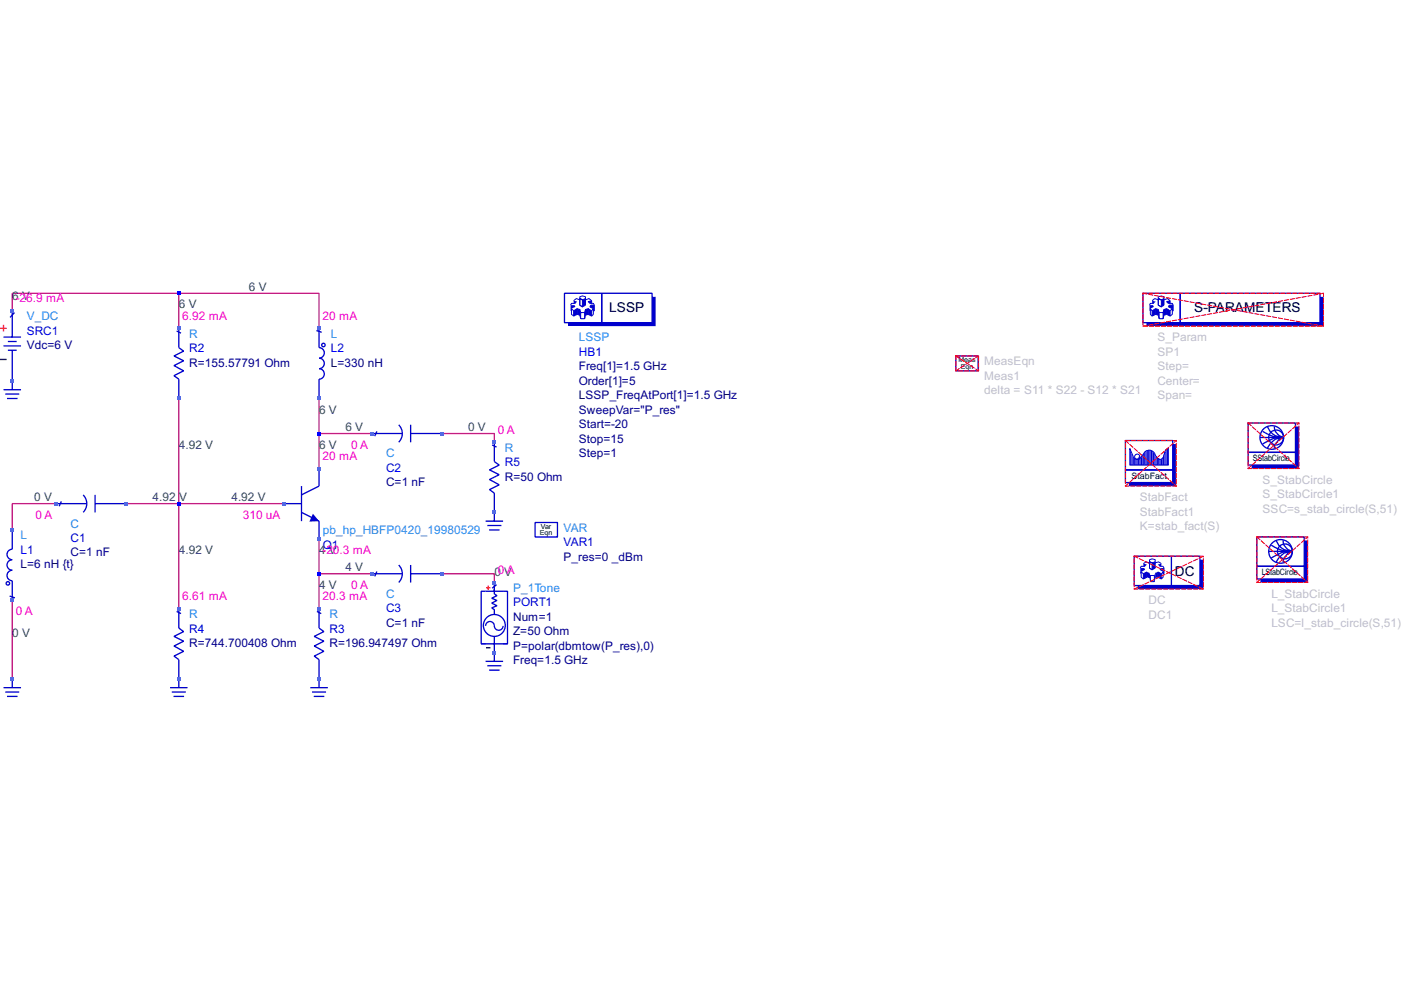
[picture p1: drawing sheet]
<svg xmlns="http://www.w3.org/2000/svg" width="297mm" height="210mm" viewBox="0 0 297 210" stroke-linecap="round" stroke-linejoin="round" font-family="sans-serif">
<g fill="none" stroke="#c71585" stroke-width=".28">
<path d="M37.9 62.2h29.7v7.4M37.9 62.2h-35.3v3.7M37.9 62.2v7.4M37.9 84.5v44.6M67.6 84.5v14.8M67.6 91.9h11.2M93.7 91.9h11.1v1.9M11.9 106.8h-9.3v5.6M26.8 106.8h33.4M67.6 114.2v14.9M2.6 127.2v16.7M67.6 121.6h11.2"/>
<path d="M93.7 121.6h11.1v1.9"/>
</g>
<path d="M0 76.2h1.4" fill="none" stroke="#000" stroke-width=".28"/>
<g fill="none" stroke="#0000cd" stroke-width=".28">
<path d="M.7 73.3h3.8M.7 71.5h3.8M1.7 74.3h1.8M1.7 72.4h1.8M2.6 65.9v5.6M2.6 74.3v8.3M3.1 66.3l-1 1M37.4 70.2l1 .4M37.9 69.6v4.1l1 .8-2 1 2 1-2 1 2 1.1-2 1.1 1 .7v4.1M67.1 70.1l1.1 .4M67.6 69.6v4.1a1.11 1.11 0 0 1 1.2 1.1 1.11 1.11 0 0 1-1.2 1.1 1.11 1.11 0 0 1 1.2 1.2 1.11 1.11 0 0 1-1.2 1.1 1.11 1.11 0 0 1 1.2 1.1 1.11 1.11 0 0 1-1.2 1.1v4.1M.7 82.6h3.8"/>
<path d="M1.1 83.6h3M1.5 84.5h2.2M67.6 99.3v3.8l-3.7 1.8M2.6 112.4v4a1.11 1.11 0 0 0-1.1 1.2 1.11 1.11 0 0 0 1.1 1.1 1.11 1.11 0 0 0-1.1 1.1 1.11 1.11 0 0 0 1.1 1.1 1.11 1.11 0 0 0-1.1 1.1 1.11 1.11 0 0 0 1.1 1.1v4.1M60.2 106.8h3.7M63.9 108.6l3.7 1.9v3.7M63.9 103.1v7.4M2 126.4l1.2 .4M37.4 129.6l1 .5M37.9 129.1v4.1l1 .7-2 1 2 1.1-2 1 2 1.1-2 1 1 .8v5.9M67.2 129.6l.9 .5M67.6 129.1v4.1l1.1 .7-2.1 1 2.1 1.1-2.1 1 2.1 1.1-2.1 1 1 .8v5.9"/>
<path d="M.7 145.8h3.8M1.1 146.7h3M1.5 147.7h2.2M2.6 143.9v1.9M36.1 145.8h3.7M36.4 146.7h3M36.8 147.7h2.2M65.8 145.8h3.7M66.2 146.7h2.9M66.5 147.7h2.3"/>
<circle cx="68.6" cy="73.2" r=".37"/>
<circle cx="1.7" cy="123.7" r=".37"/>
</g>
<path d="M0 69.6h1.4M.7 68.9v1.4" fill="none" stroke="#ff4500" stroke-width=".28"/>
<path d="M66.3 108.9l1.3 1.6-2 .1z" fill="#0000cd"/>
<g fill="none" stroke="#0000cd" stroke-width=".28">
<path d="M78.8 91.9h6.5M79.9 91.5l-.5 1M84.5 90.1a2.6 2.6 0 0 1 0 3.7M87.1 90.1v3.7M87.2 91.9h6.5M11.9 106.8h6.5M13 106.3l-.5 1M17.6 104.9a2.6 2.6 0 0 1 0 3.7M20.2 104.9v3.7M20.3 106.8h6.5M84.5 119.8a2.6 2.6 0 0 1 0 3.7M87.1 119.8v3.7"/>
<path d="M103 110.5h3.7M103.3 111.4h3M103.7 112.4h2.2M104.8 108.6v1.9M240.5 117.9h7.9v6.3h-7.9zM248.4 117.9h6v6.3h-6M78.8 121.6h6.5M79.9 121.2l-.5 1M87.2 121.6h6.5M104.8 138.4v1.8M103 140.2h3.7M103.3 141.2h3"/>
<path d="M103.7 142.1h2.2"/>
</g>
<path d="M243.7 118.7l.6-.2 .6 .2v.4l-.6 .2-.6-.2zM243.7 119.1v1.3l.6 .4 .6-.4v-1.3M243.7 119.3l-.7-.2-.6 .4M244.9 119.3l.8-.2 .5 .4M242.4 121.6l.8-.3v1.1l-.8 .4zM242.4 121.6l-.4-.3v1.1l.4 .4M242.8 120.1h-.8l-.2 .3M243.9 122h.8v1.3h-.8zM245.5 121.3l.7 .3v1.2l-.7-.4zM245.9 120.1h.7l.2 .3v1.2h-.2M246.2 121.6l.4-.3v1.1l-.4 .4" fill="none" stroke="#0000cd" stroke-width=".21"/>
<g fill="#0000cd">
<path d="M241.2 124.2h13.2v-5.5h.7v6.2h-13.9z"/>
<path d="M244.3 119.3l.6-.2v1.3l-.6 .4z"/>
</g>
<path d="M243.7 119.1l.6 .2v1.5l-.6-.4zM243.7 119.1l.6 .2" fill="none" stroke="#0000cd" stroke-width=".21"/>
<g fill="#0000cd">
<path d="M244.9 121.5v1.1l-.2 .7v-1.3z"/>
<path d="M242.4 121.6l.8-.3v1.1l-.8 .4z"/>
<path d="M244.9 121.5l.6-.2v1.1l-.6 .2z"/>
<path d="M245.5 121.3l.7 .3v1.2l-.7-.4z"/>
<path d="M246 120.4h.8v1.2h-.2v-.3l-.7-.5z"/>
<path d="M245.5 119.7l.7-.2v.6h-.3z"/>
<path d="M243.2 121.3l.5 .2 .2 .5v1.3l-.2-.7-.5-.2z"/>
<path d="M242.4 119.5l.8 .2-.4 .4h-.4z"/>
<path d="M241.8 120.4h.8l.2 .4-.8 .5v.3h-.2z"/>
</g>
<path d="M242.3 62.2h7.9v6.2h-7.9zM250.2 62.2h29.7v6.2h-29.7z" fill="none" stroke="#0000cd" stroke-width=".28"/>
<g fill="none" stroke="#0000cd" stroke-width=".21">
<path d="M244.3 65.9l.7-.5v1.2l-.7 .4zM244.3 65.9l-.4-.5v1.2l.4 .4M244.6 64.3h-.7l-.2 .4M245 65.4l.6 .2v1.2l-.6-.2M245.6 62.9l.6-.2 .6 .2v.4l-.6 .3-.6-.3zM245.6 63.3v1.4l.6 .4 .6-.4v-1.4M245.6 63.6l-.8-.3-.5 .5M245.6 66.8l.2 .8M245.6 65.6l.2 .7M245.8 67.6h.8M245.8 66.3v1.3M245.8 66.3h.8"/>
<path d="M246.6 66.3v1.3M246.8 63.6l.7-.3 .6 .5M246.8 66.8l-.2 .8M246.8 65.6l-.2 .7M247.3 65.4l.8 .5v1.1l-.8-.4zM247.3 65.4l-.5 .2v1.2l.5-.2M248.1 64.3v-.5l-.8 .2 .4 .3h.9l.1 .4M248.1 65.9l.5-.5v1.2l-.5 .4M248.7 64.7v1.2h-.1M248.7 64.7h-.8l-.2 .4 .9 .3"/>
</g>
<g fill="#0000cd">
<path d="M243.1 68.4h36.8v-5.5h.7v6.3h-37.5z"/>
<path d="M246.2 63.6l.6-.3v1.4l-.6 .4z"/>
</g>
<path d="M245.6 63.3l.6 .3v1.5l-.6-.4zM245.6 63.3l.6 .3" fill="none" stroke="#0000cd" stroke-width=".21"/>
<g fill="#0000cd">
<path d="M246.8 65.6v1.2l-.2 .8v-1.3z"/>
<path d="M244.3 65.9l.7-.5v1.2l-.7 .4z"/>
<path d="M246.8 65.6l.5-.2v1.2l-.5 .2z"/>
<path d="M247.3 65.4l.8 .5v1.1l-.8-.4z"/>
<path d="M247.9 64.7h.8v1.2h-.1v-.5l-.9-.3z"/>
<path d="M247.3 64l.8-.2v.5h-.4z"/>
<path d="M245 65.4l.6 .2 .2 .7v1.3l-.2-.8-.6-.2z"/>
<path d="M244.3 63.8l.7 .2-.4 .3h-.3z"/>
<path d="M243.7 64.7h.8l.1 .4-.7 .3v.5h-.2z"/>
</g>
<g fill="none" stroke="#0000cd" stroke-width=".21">
<path d="M239.5 95.1l.8 1.8a1.08 1.08 0 0 0 1.3 .4l.3-.2 .9-1.4a1.42 1.42 0 0 1 2.2 1l.3 .4 .3 .1a.68 .68 0 0 0 1-.1l.6-1.7 .5-.3v3.5h-8.2zM239.7 95.7v2.9M240 96.3v2.3M240.3 96.9v1.7M240.6 97.2v1.4M240.8 97.4v1.2M241.1 97.5v1.1M241.4 97.4v1.2M241.7 97.2v1.4M242 97v1.6M242.1 96.7v1.9M242.4 96.3v2.3"/>
<path d="M242.7 95.9v2.7M243 95.6v3M243.3 95.5v3.1M243.5 95.4v3.2M243.8 95.4v3.2M244.1 95.5v3.1M244.3 95.6v3M244.6 95.9v2.7M244.8 96.3v2.3M245.1 96.8v1.8M245.4 97.1v1.5M245.7 97.3v1.3"/>
<path d="M245.9 97.4v1.2M246.2 97.4v1.2M246.4 97.2v1.4M246.7 96.7v1.9M247 95.8v2.8M247.2 95.4v3.2M247.5 95.2v3.4"/>
<circle cx="241.1" cy="96.8" r=".56"/>
</g>
<path d="M238.6 93.4h10v6.2h-10zM238.6 99.6h10v2.7h-10z" fill="none" stroke="#0000cd" stroke-width=".28"/>
<g fill="#0000cd">
<path d="M240.7 97.3a.79 .79 0 0 0 .9-.7v.6l-.3 .2z"/>
<path d="M239.4 102.3h9.2v-8.2h.8v9h-10z"/>
</g>
<g fill="none" stroke="#0000cd" stroke-width=".28">
<path d="M266.5 113.8h10v6.3h-10zM269 116.9h5M269.5 115.6a7.6 7.6 0 0 0 4.5 1.3M270.6 114.6a3.4 3.4 0 0 0 3.4 2.3M272.1 114.6a2.21 2.21 0 0 0 1.9 2.3M274 116.9a2.74 2.74 0 0 0-1.9 2.3M274 116.9a3.8 3.8 0 0 0-3.4 2.3M274 116.9l-2.1 .2-2.4 1.2M266.5 120.1h10v2.7h-10z"/>
<circle cx="271.5" cy="116.9" r="2.51"/>
<circle cx="272.4" cy="116.9" r="1.58"/>
</g>
<path d="M267.2 122.8h9.3v-8.2h.8v8.9h-10.1z" fill="#0000cd"/>
<g fill="none" stroke="#0000cd" stroke-width=".28">
<path d="M264.6 95.9h10.1v2.7h-10.1zM264.6 89.7h10.1v6.2h-10.1zM267.1 92.8h5.1M267.7 91.5a7.6 7.6 0 0 0 4.5 1.3M268.7 90.4a3.4 3.4 0 0 0 3.5 2.4M270.2 90.4a2.21 2.21 0 0 0 2 2.4M272.2 92.8a2.74 2.74 0 0 0-2 2.3M272.2 92.8a3.8 3.8 0 0 0-3.5 2.3M272.2 92.8l-2.2 .1-2.3 1.2"/>
<circle cx="269.6" cy="92.8" r="2.51"/>
<circle cx="270.6" cy="92.8" r="1.58"/>
</g>
<path d="M265.4 98.6h9.3v-8.2h.7v8.9h-10z" fill="#0000cd"/>
<g fill="none" stroke="#0000cd" stroke-width=".28">
<path d="M202.7 75.5h4.7v3.1h-4.7zM104.3 94.3l1 .5M104.8 93.8v4.1l1 .7-2 1 2 1-2 1.1 2 1.1-2 1 1 .8v4M113.5 110.8h4.7v3h-4.7zM102 136.5h5.6M103 136.5h-1v-11.1h5.6v11.1h-.9M103 132.7a.93 .93 0 0 1 .9-.9 .93 .93 0 0 1 .9 .9 .93 .93 0 0 0 .9 .9 .93 .93 0 0 0 1-.9M104.8 124.9v1l.6 .4-1.1 .5 1.1 .5-1.1 .6 1.1 .5-1.1 .5 .5 .4v1M104.8 123.5v1.9M104.8 134.9v3.5M105.3 124l-1 .7"/>
<circle cx="104.8" cy="132.6" r="2.32"/>
</g>
<path d="M207.4 75.7v2.9" fill="none" stroke="#0000cd" stroke-width=".21"/>
<path d="M103 137.3h1" fill="none" stroke="#000" stroke-width=".28"/>
<path d="M103 124.6h1M103.5 124.2v.9" fill="none" stroke="#ff4500" stroke-width=".28"/>
<path d="M113.5 113.8h4.7l.1-2.9v3z" fill="#0000cd"/>
<path d="M119.7 62.2h7.9v6.2h-7.9zM127.6 62.2h10.7v6.2h-10.7z" fill="none" stroke="#0000cd" stroke-width=".28"/>
<g fill="none" stroke="#0000cd" stroke-width=".21">
<path d="M121.6 65.9l.8-.5v1.2l-.8 .4zM121.6 65.9l-.4-.5v1.2l.4 .4M122 64.3h-.8l-.2 .4M122.4 65.4l.5 .2v1.2l-.5-.2M122.9 62.9l.6-.2 .6 .2v.4l-.6 .3-.6-.3zM122.9 63.3v1.4l.6 .4 .6-.4v-1.4M122.9 63.6l-.7-.3-.6 .5M122.9 66.8l.2 .8M122.9 65.6l.2 .7M123.1 67.6h.9M123.1 66.3v1.3M123.1 66.3h.9"/>
<path d="M124 66.3v1.3M124.1 63.6l.8-.3 .5 .5M124.1 66.8l-.1 .8M124.1 65.6l-.1 .7M124.7 65.4l.7 .5v1.1l-.7-.4zM124.7 65.4l-.6 .2v1.2l.6-.2M125.4 64.3v-.5l-.7 .2 .4 .3h.7l.2 .4M125.4 65.9l.4-.5v1.2l-.4 .4M126 64.7v1.2h-.2M126 64.7h-.7l-.2 .4 .7 .3"/>
</g>
<g fill="#0000cd">
<path d="M120.4 68.4h4.7v.8h-4.7z"/>
<path d="M125.1 68.4h13.2v-5.5h.7v6.3h-13.9z"/>
<path d="M123.5 63.6l.6-.3v1.4l-.6 .4z"/>
</g>
<path d="M122.9 63.3l.6 .3v1.5l-.6-.4zM122.9 63.3l.6 .3" fill="none" stroke="#0000cd" stroke-width=".21"/>
<g fill="#0000cd">
<path d="M124.1 65.6v1.2l-.1 .8v-1.3z"/>
<path d="M121.6 65.9l.8-.5v1.2l-.8 .4z"/>
<path d="M124.1 65.6l.6-.2v1.2l-.6 .2z"/>
<path d="M124.7 65.4l.7 .5v1.1l-.7-.4z"/>
<path d="M125.3 64.7h.7v1.2h-.2v-.5l-.7-.3z"/>
<path d="M124.7 64l.7-.2v.5h-.3z"/>
<path d="M122.4 65.4l.5 .2 .2 .7v1.3l-.2-.8-.5-.2z"/>
<path d="M121.6 63.8l.8 .2-.4 .3h-.4z"/>
<path d="M121 64.7h.8l.2 .4-.8 .3v.5h-.2z"/>
</g>
<g fill="none" stroke="#f00" stroke-width=".21" stroke-dasharray=".8 .4">
<path d="M202.7 75.5h4.8v3.1h-4.8zM202.7 78.6l4.8-3.1M202.7 75.5l4.8 3.1M242.3 62.2h38.3v7h-38.3zM242.3 69.2l38.3-7M242.3 62.2l38.3 7M238.6 93.4h10.8v9.7h-10.8zM238.6 93.4l10.8 9.7M264.6 89.7h10.8v9.6h-10.8zM264.6 99.3l10.8-9.6M264.6 89.7l10.8 9.6M238.6 103.1l10.8-9.7"/>
<path d="M240.5 117.9h14.6v7h-14.6zM240.5 117.9l14.6 7M266.5 113.8h10.8v9.7h-10.8zM266.5 113.8l10.8 9.7M240.5 124.9l14.6-7M266.5 123.5l10.8-9.7"/>
</g>
<g fill="#4169e1">
<path d="M2.2 143.6h.8v.7h-.8z"/>
<path d="M2.2 126.8h.8v.8h-.8z"/>
<path d="M2.2 112h.8v.7h-.8z"/>
<path d="M2.2 80.4h.8v.7h-.8z"/>
<path d="M2.2 65.5h.8v.8h-.8z"/>
<path d="M11.5 106.4h.8v.8h-.8z"/>
<path d="M26.4 106.4h.7v.8h-.7z"/>
<path d="M37.5 143.6h.8v.7h-.8z"/>
<path d="M37.5 128.7h.8v.7h-.8z"/>
</g>
<path d="M37.5 106.4h.8v.8h-.8z" fill="#00f"/>
<g fill="#4169e1">
<path d="M37.5 84.1h.8v.8h-.8z"/>
<path d="M37.5 69.2h.8v.8h-.8z"/>
</g>
<path d="M37.5 61.8h.8v.8h-.8z" fill="#00f"/>
<g fill="#4169e1">
<path d="M59.8 106.4h.8v.8h-.8z"/>
<path d="M67.3 143.6h.7v.7h-.7z"/>
<path d="M67.3 128.7h.7v.7h-.7z"/>
</g>
<path d="M67.3 121.3h.7v.7h-.7z" fill="#00f"/>
<g fill="#4169e1">
<path d="M67.3 113.8h.7v.8h-.7z"/>
<path d="M67.3 99h.7v.7h-.7z"/>
</g>
<path d="M67.3 91.5h.7v.8h-.7z" fill="#00f"/>
<g fill="#4169e1">
<path d="M67.3 84.1h.7v.8h-.7z"/>
<path d="M67.3 69.2h.7v.8h-.7z"/>
<path d="M78.4 121.3h.8v.7h-.8z"/>
<path d="M78.4 91.5h.8v.8h-.8z"/>
<path d="M93.3 121.3h.7v.7h-.7z"/>
<path d="M93.3 91.5h.7v.8h-.7z"/>
<path d="M104.4 138h.8v.7h-.8z"/>
<path d="M104.4 123.1h.8v.8h-.8z"/>
<path d="M104.4 108.3h.8v.7h-.8z"/>
<path d="M104.4 93.4h.8v.7h-.8z"/>
</g>
<g font-size="2.9">
<text x="129.2" y="66.3">LSSP</text>
<text x="253.2" y="66.1">S-PARAMETERS</text>
<text x="249.1" y="122.2">DC</text>
</g>
<g font-size="2.5" fill="#2f4f4f">
<text x="2.6" y="63.5">6-2V6.9 mA</text>
<text x="37.9" y="65.4">6 V</text>
<text x="52.8" y="61.7">6 V</text>
<text x="67.6" y="87.7">6 V</text>
<text x="37.9" y="95.1">4.92 V</text>
<text x="67.6" y="95.1">6 V</text>
<text x="73.2" y="91.4">6 V</text>
<text x="99.2" y="91.4">0 V</text>
<text x="7.2" y="106.3">0 V</text>
<text x="32.3" y="106.3">4.92</text>
<text x="38" y="106.3">V</text>
<text x="49.1" y="106.3">4.92 V</text>
<text x="37.9" y="117.4">4.92 V</text>
<text x="67.6" y="117.4">4-2V0.3 mA</text>
<text x="67.6" y="124.9">4 V</text>
<text x="73.2" y="121.1">4 V</text>
<text x="104.8" y="122.1">00VA</text>
<text x="2.6" y="135.1">0 V</text>
</g>
<g font-size="2.5" fill="#1e90ff">
<text x="5.7" y="67.9">V_DC</text>
<text x="40.1" y="71.6">R</text>
<text x="70.2" y="71.6">L</text>
<text x="122.7" y="72.4">LSSP</text>
<text x="107" y="95.8">R</text>
<text x="81.9" y="97">C</text>
<text x="15" y="111.9">C</text>
<text x="68.5" y="113.2">pb_hp_HBFP0420_19980529</text>
<text x="119.5" y="112.8">VAR</text>
<text x="4.4" y="114.4">L</text>
<text x="108.8" y="125.5">P_1Tone</text>
<text x="40.1" y="131.1">R</text>
<text x="69.9" y="131.1">R</text>
<text x="81.9" y="126.7">C</text>
</g>
<g font-size="2.5" fill="#00f">
<text x="5.7" y="71">SRC1</text>
<text x="40.1" y="74.7">R2</text>
<text x="70.2" y="74.7">L2</text>
<text x="122.7" y="75.4">HB1</text>
<text x="81.9" y="100.1">C2</text>
<text x="107" y="98.8">R5</text>
<text x="4.4" y="117.4">L1</text>
<text x="15" y="114.9">C1</text>
<text x="68.5" y="116.3">Q1</text>
<text x="119.5" y="115.8">VAR1</text>
<text x="81.9" y="129.8">C3</text>
<text x="108.8" y="128.6">PORT1</text>
<text x="40.1" y="134.2">R4</text>
<text x="69.9" y="134.2">R3</text>
</g>
<g font-size="2.5" fill="#f0f">
<text x="38.7" y="67.8">6.92 mA</text>
<text x="68.4" y="67.8">20 mA</text>
<text x="74.4" y="95.1">0 A</text>
<text x="105.6" y="92">0 A</text>
<text x="68.4" y="97.5">20 mA</text>
<text x="7.5" y="110">0 A</text>
<text x="51.5" y="110">310 uA</text>
<text x="74.4" y="124.9">0 A</text>
<text x="3.3" y="130.4">0 A</text>
<text x="38.7" y="127.3">6.61 mA</text>
<text x="68.4" y="127.3">20.3 mA</text>
</g>
<g font-size="2.5" fill="#000080">
<text x="5.7" y="74">Vdc=6 V</text>
<text x="40.1" y="77.8">R=155.57791 Ohm</text>
<text x="70.2" y="77.8">L=330 nH</text>
<text x="122.7" y="78.5">Freq[1]=1.5 GHz</text>
<text x="122.7" y="81.6">Order[1]=5</text>
<text x="122.7" y="84.6">LSSP_FreqAtPort[1]=1.5 GHz</text>
<text x="122.7" y="87.7">SweepVar=&quot;P_res&quot;</text>
<text x="122.7" y="90.8">Start=-20</text>
<text x="122.7" y="93.8">Stop=15</text>
<text x="107" y="101.9">R=50 Ohm</text>
<text x="122.7" y="96.9">Step=1</text>
<text x="81.9" y="103.1">C=1 nF</text>
<text x="15" y="118">C=1 nF</text>
<text x="119.5" y="118.9">P_res=0 _dBm</text>
<text x="4.4" y="120.5">L=6 nH {t}</text>
<text x="108.8" y="131.6">Num=1</text>
<text x="40.1" y="137.2">R=744.700408 Ohm</text>
<text x="69.9" y="137.2">R=196.947497 Ohm</text>
<text x="81.9" y="132.8">C=1 nF</text>
<text x="108.8" y="134.7">Z=50 Ohm</text>
<text x="108.8" y="137.8">P=polar(dbmtow(P_res),0)</text>
<text x="108.8" y="140.8">Freq=1.5 GHz</text>
</g>
<g font-size="2.5" fill="#c0c0c0">
<text x="208.7" y="77.5">MeasEqn</text>
<text x="245.4" y="72.4">S_Param</text>
<text x="245.4" y="75.4">SP1</text>
<text x="208.7" y="80.5">Meas1</text>
<text x="208.7" y="83.6">delta = S11 * S22 - S12 * S21</text>
<text x="245.4" y="78.5">Step=</text>
<text x="245.4" y="81.6">Center=</text>
<text x="245.4" y="84.6">Span=</text>
<text x="241.7" y="106.3">StabFact</text>
<text x="267.7" y="102.6">S_StabCircle</text>
<text x="267.7" y="105.6">S_StabCircle1</text>
<text x="241.7" y="109.3">StabFact1</text>
<text x="241.7" y="112.4">K=stab_fact(S)</text>
<text x="267.7" y="108.7">SSC=s_stab_circle(S,51)</text>
<text x="243.5" y="128.1">DC</text>
<text x="243.5" y="131.2">DC1</text>
<text x="269.5" y="126.7">L_StabCircle</text>
<text x="269.5" y="129.8">L_StabCircle1</text>
<text x="269.5" y="132.8">LSC=l_stab_circle(S,51)</text>
</g>
<g font-size="1.9">
<text x="239.9" y="101.5">StabFact</text>
<text x="265.6" y="97.8">SStabCircle</text>
<text x="267.5" y="121.9">LStabCircle</text>
</g>
<g font-size="1.5">
<text x="203.2" y="76.8">Meas</text>
<text x="203.7" y="78.2">Eqn</text>
<text x="114.4" y="113.5">Eqn</text>
<text x="114.7" y="112.1">Var</text>
</g>
</svg>
